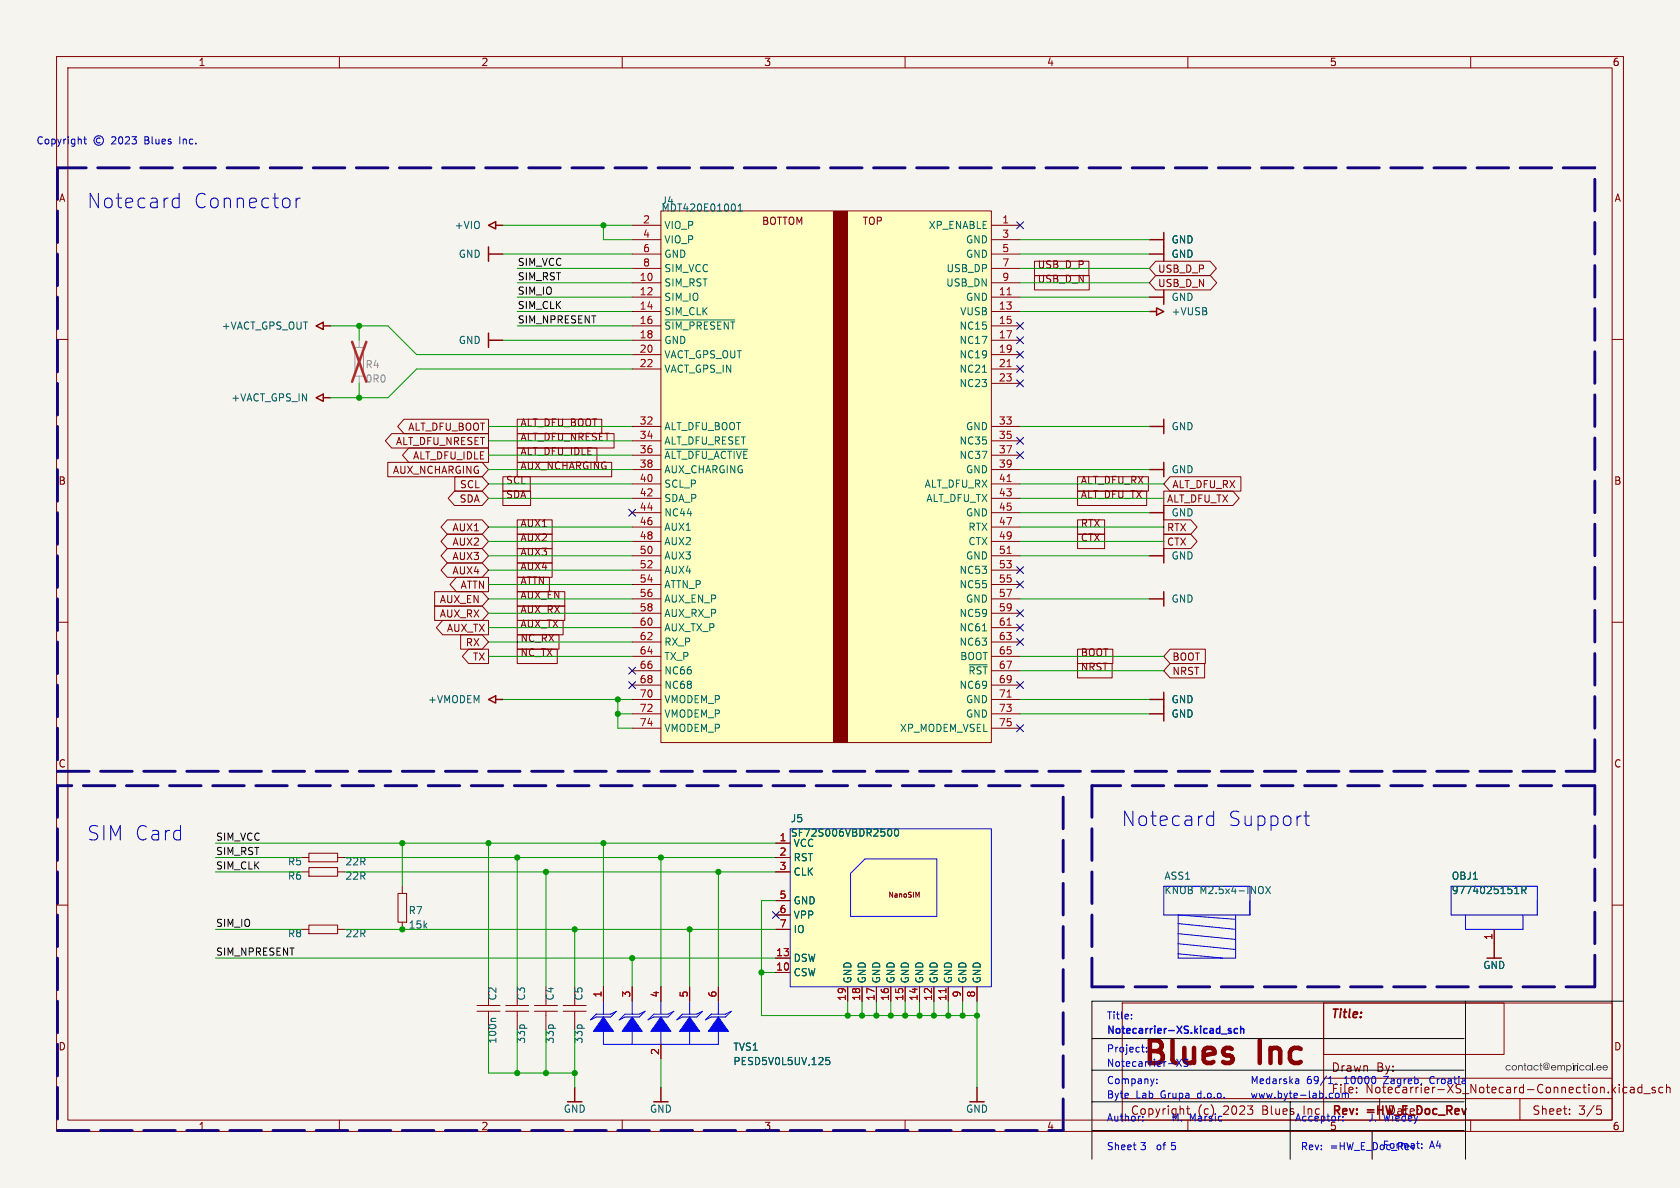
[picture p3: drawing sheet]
<svg xmlns="http://www.w3.org/2000/svg" width="297mm" height="210mm" viewBox="0 0 297 210" stroke-linecap="round" stroke-linejoin="round" font-family="sans-serif">
<path d="M0 0h297v210h-297z" fill="#f5f4ef" stroke="#f5f4ef" stroke-width=".18"/>
<g fill="none" stroke="#840000" stroke-width=".18">
<path d="M10 10h277v190h-277zM12 12h273v186h-273zM60 10v2M110 10v2M160 10v2M210 10v2M260 10v2M10 60h2M285 60h2M10 110h2M285 110h2M10 160h2"/>
<path d="M198.4 177.3h86.6v20.7h-86.6zM285 160h2M60 198v2M110 198v2M160 198v2M198.4 194.2h86.6M210 198v2M239.8 192.3v.1M239.8 193.1v.1M239.9 192.3l-.1 .1M260 198v2M277.5 196.9v.1"/>
<path d="M277.5 196.1v.1M282.3 195.5h.7M282.5 196.1h.3l.3 .3-.1 .5-.5 .1M287.6 192.3l-.4-.1-.3 .3v.4l.1 .2h.6M288.3 192.3h.5l.1 .9M288.9 192.6h-.5a.29 .29 0 0 0-.2 .3 .29 .29 0 0 0 .2 .3l.5-.1M290.3 192.3l-.5-.1-.3 .3v.4l.2 .2h.6M290.3 191.7v1.5M290.6 193.3h1.2M292.6 192.3l-.3-.1-.3 .2 .1 .2 .5 .2v.3h-.6M294 192.3l-.5-.1-.2 .3v.4l.1 .2h.6M294.6 192.3l.2-.1 .4 .1 .1 .9"/>
<path d="M294.6 191.7v1.5"/>
</g>
<g fill="#281c2d">
<path d="M282.3 188.4l.5-.1 .3 .3 .1 .2h-.8l.1 .3 .6-.2a.48 .48 0 0 1-.6 .3 .48 .48 0 0 1-.3-.6h.8l-.3-.2-.5 .2z"/>
<path d="M283.4 188.4l.5-.1 .3 .3v.2h-.8l.2 .3 .6-.2a.48 .48 0 0 1-.6 .3 .48 .48 0 0 1-.3-.6h.8l-.3-.2-.5 .2z"/>
</g>
<g fill="none" stroke="#840000" stroke-width=".18">
<path d="M53.3 154.1h1.3M53.3 151.6h1.3M54.6 153.4h5.1v1.5h-5.1zM54.6 150.8h5.1v1.5h-5.1zM59.7 154.1h1.3M59.7 151.6h1.3M99.6 178.8h4M99.6 177.7h4M101.6 177v.7M101.6 178.8v3.3M234 177.3h31.9v9.1h-31.9zM234 177.3v20.7"/>
<path d="M209.8 196h.5M210 195.5v1.3M234 190.6h51M243.9 194.2v3.8M268.7 194.2v3.8"/>
</g>
<path d="M100.3 194.8h2.6M101.6 192.2v2.6M115.6 194.8h2.5M116.8 192.2v2.6M171.4 194.8h2.6M172.7 192.2v2.6" fill="none" stroke="#840000" stroke-width=".25"/>
<g fill="#00f">
<path d="M106.7 179.8l1.8 2.5h-3.6z"/>
<path d="M111.8 179.8l1.7 2.5h-3.5z"/>
<path d="M116.8 179.8l1.8 2.5h-3.5z"/>
<path d="M121.9 179.8l1.8 2.5h-3.6z"/>
<path d="M127 179.8l1.8 2.5h-3.6z"/>
</g>
<g fill="none" stroke="#000bff" stroke-width=".18">
<path d="M205.7 156.7h15.3v5h-15.3zM256.5 156.7h15.3v5h-15.3zM106.7 179.8l1.8 2.5h-3.6zM106.7 177v2.3M111.8 179.8l1.7 2.5h-3.5zM111.8 177v2.3M116.8 179.8l1.8 2.5h-3.5zM116.8 177v2.3M121.9 179.8l1.8 2.5h-3.6zM121.9 177v2.3M127 179.8l1.8 2.5h-3.6zM127 177v2.3"/>
<path d="M208.3 168.6l7.9 .8M208.3 166.8l10.1 1M208.3 165l10.1 1.1M208.3 163.3l10.1 1M218.4 161.7v7.7h-10.1v-7.7l10.1 .8M259.1 161.7v2.6h10.1v-2.6M104.4 180.3l1-1h2.5l1.1-.5-1.1 1h-2.5zM106.7 182.1v2.5h20.3v-2.5M109.5 180.3l1-1h2.5l1-.5-1 1h-2.5zM111.8 182.1v2.5M114.6 180.3l1-1h2.5l1-.5-1 1h-2.5zM116.8 182.1v2.5"/>
<path d="M119.6 180.3l1-1h2.6l1-.5-1 1h-2.6zM121.9 182.1v2.5M124.7 180.3l1-1h2.6l1-.5-1 1h-2.6z"/>
</g>
<g fill="none" stroke="#840000" stroke-width=".18">
<path d="M84.3 178.8h4.1M84.3 177.7h4.1M86.4 177v.7M86.4 178.8v3.3M89.4 178.8h4.1M89.4 177.7h4.1M91.4 177v.7M91.4 178.8v3.3M94.5 178.8h4.1M94.5 177.7h4.1M96.5 177v.7M96.5 178.8v3.3"/>
<path d="M106.7 174.4v2.6M111.8 174.4v2.6M116.8 174.4v2.6M121.9 174.4v2.6M127 174.4v2.6M264.2 164.3v2.5M116.8 184.6v2.5"/>
</g>
<path d="M223.8 156.7l.8 1.3M224.6 156.7l-.8 1.3M267.8 158h.7M269 157.4l.7-.1 .1-.2-.1-.3-.7-.1v1.3M269.4 157.4l.4 .6M87.7 180h-.7l-.2 .2M146.6 186.9h-.6v.6l.2-.1 .4 .1 .1 .2-.1 .4-.1 .1-.5-.1" fill="none" stroke="#006464" stroke-width=".18"/>
<path d="M86.4 43.6v2.6M86.4 58.9v2.5M86.4 44.9h2.5M86.4 60.1h2.5M86.4 123.6l1.2-.6v1.3zM87.6 123.6h1.3M262.9 169.4h2.5M264.2 166.8v2.6" fill="none" stroke="#840000" stroke-width=".25"/>
<path d="M116.8 37.3h58.5v94h-58.5z" fill="#ffffc2"/>
<path d="M147.3 37.3h2.6v94h-2.6z" fill="#800000"/>
<path d="M116.8 37.3h58.5v94h-58.5z" fill="none" stroke="#800000" stroke-width=".18"/>
<g fill="none" stroke="#840000" stroke-width=".18">
<path d="M111.8 39.8h5M175.3 39.8h5M111.8 57.6h5M111.8 55.1h5M111.8 52.5h5M111.8 50h5M111.8 47.4h5M111.8 44.9h5M111.8 42.4h5M175.3 57.6h5M175.3 55.1h5M175.3 52.5h5"/>
<path d="M175.3 50h5M175.3 47.4h5M175.3 44.9h5M175.3 42.4h5M111.8 77.9h5M111.8 75.4h5M111.8 65.2h5M111.8 62.7h5M111.8 60.1h5M175.3 77.9h5M175.3 75.4h5M175.3 67.8h5"/>
<path d="M175.3 65.2h5M175.3 62.7h5M175.3 60.1h5M111.8 98.2h5M111.8 95.7h5M111.8 93.2h5M111.8 90.6h5M111.8 88.1h5M111.8 85.5h5M111.8 83h5M111.8 80.5h5M175.3 98.2h5"/>
<path d="M175.3 95.7h5M175.3 93.2h5M175.3 90.6h5M175.3 88.1h5M175.3 85.5h5M175.3 83h5M175.3 80.5h5M111.8 118.6h5M111.8 116h5M111.8 113.5h5M111.8 110.9h5M111.8 108.4h5"/>
<path d="M111.8 105.9h5M111.8 103.3h5M111.8 100.8h5M175.3 118.6h5M175.3 116h5M175.3 113.5h5M175.3 110.9h5M175.3 108.4h5M175.3 105.9h5M175.3 103.3h5M175.3 100.8h5M111.8 128.7h5"/>
<path d="M111.8 126.2h5M111.8 123.6h5M111.8 121.1h5M175.3 128.7h5M175.3 126.2h5M175.3 123.6h5M175.3 121.1h5"/>
</g>
<path d="M178 52.1h.8M178 64.8h.8M178 97.8h.8M178 85.1h.8M178 110.5h.8M178 123.2h.8" fill="none" stroke="#a90000" stroke-width=".18"/>
<path d="M130 36.3v.8M130.5 37.3h.7M130.5 36.4l.4-.3v1.2M117.6 56.6h12.3M117.6 79.4h14.6M173.7 65.8h.7M171.3 117.5h3.2M173.7 111.5h.7" fill="none" stroke="#006464" stroke-width=".18"/>
<path d="M86.4 39.8l1.2-.6v1.3zM87.6 39.8h1.3M55.9 57.6l1.2-.6v1.2zM57.1 57.6h1.3M55.9 70.3l1.2-.6v1.2zM57.1 70.3h1.3" fill="none" stroke="#840000" stroke-width=".25"/>
<path d="M62.7 61.4h1.6v5.1h-1.6zM63.5 60.1v1.3M63.5 66.5v1.3" fill="none" stroke="#9c9b98" stroke-width=".18"/>
<path d="M62.2 60.4l2.6 7.1M64.8 60.4l-2.6 7.1" fill="none" stroke="#e12e31" stroke-width=".46"/>
<path d="M139.7 146.5h35.6v27.9h-35.6z" fill="#ffffc2"/>
<path d="M139.7 146.5h35.6v27.9h-35.6zM150.4 154.4l2.5-2.6h12.7v10.2h-15.2z" fill="none" stroke="#000bff" stroke-width=".18"/>
<g fill="none" stroke="#840000" stroke-width=".18">
<path d="M182.9 46.2h9.6v2.5h-9.6zM182.9 48.7h9.7v2.6h-9.7zM204.3 46.2h9.6l1.1 1.2-1.1 1.3h-9.6l-1.1-1.3zM204.3 48.7h9.7l1.1 1.3-1.1 1.3h-9.7l-1.1-1.3zM69.2 76.7h17.2v2.5h-17.2l-1.1-1.3zM71.4 74.1h15v2.6h-15l-1.1-1.3zM72.3 79.2h14.1v2.5h-14.1l-1.1-1.2zM91.4 79.2h14.1v2.5h-14.1zM91.4 76.7h17.2v2.5h-17.2zM91.4 74.1h15v2.6h-15zM68.6 81.7h16.6l1.2 1.3-1.2 1.3h-16.6zM79.1 91.9h6.1l1.2 1.3-1.2 1.2h-6.1l-1.1-1.2z"/>
<path d="M79.1 99.5h6.1l1.2 1.3-1.2 1.3h-6.1l-1.1-1.3zM79.1 97h6.1l1.2 1.2-1.2 1.3h-6.1l-1.1-1.3zM79.1 94.4h6.1l1.2 1.3-1.2 1.3h-6.1l-1.1-1.3zM80.3 86.8h4.9l1.2 1.3-1.2 1.3h-4.9l-1.1-1.3zM80.4 84.3h4.8l1.2 1.2-1.2 1.3h-4.8zM88.9 86.8h4.9v2.6h-4.9zM88.9 84.3h4.8v2.5h-4.8zM91.4 94.4h6.2v2.6h-6.2zM91.4 91.9h6.2v2.5h-6.2zM91.4 81.7h16.7v2.6h-16.7zM91.4 97h6.2v2.5h-6.2zM91.4 99.5h6.2v2.6h-6.2z"/>
<path d="M190.5 91.9h4.8v2.5h-4.8zM190.5 86.8h12.2v2.6h-12.2zM190.5 94.4h4.8v2.6h-4.8zM190.5 84.3h12.5v2.5h-12.5zM205.7 94.4h4.8l1.1 1.3-1.1 1.3h-4.8zM205.7 86.8h12.3l1.1 1.3-1.1 1.3h-12.3zM205.7 91.9h4.8l1.1 1.3-1.1 1.2h-4.8zM206.9 84.3h12.5v2.5h-12.5l-1.2-1.3zM76.8 104.6h8.4l1.2 1.3-1.2 1.2h-8.4zM76.8 107.1h8.4l1.2 1.3-1.2 1.3h-8.4zM78.3 109.7h8.1v2.5h-8.1l-1.2-1.3zM80.7 102.1h5.7v2.5h-5.7l-1.1-1.3z"/>
<path d="M81.4 112.2h3.8l1.2 1.3-1.2 1.3h-3.8zM82.8 114.8h3.6v2.5h-3.6l-1.1-1.3zM91.4 104.6h8.4v2.5h-8.4zM91.4 102.1h5.7v2.5h-5.7zM91.4 114.8h7.1v2.5h-7.1zM91.4 112.2h7.4v2.6h-7.4zM91.4 109.7h8.1v2.5h-8.1zM91.4 107.1h8.4v2.6h-8.4zM190.5 114.8h6.2v2.5h-6.2zM190.5 117.3h6.1v2.5h-6.1zM206.9 114.8h6.2v2.5h-6.2l-1.2-1.3zM206.9 117.3h6.1v2.5h-6.1l-1.2-1.2z"/>
<path d="M70.4 157.9h1.5v5.1h-1.5zM71.1 156.7v1.2M137.2 159.2h2.5M137.2 154.1h2.5M137.2 151.6h2.5M137.2 149h2.5M162.2 158.4l.3-.7v.9M53.3 164.3h1.3M54.6 163.5h5.1v1.5h-5.1zM59.7 164.3h1.3M71.1 163v1.3M106.7 174.4v2.6"/>
<path d="M111.8 174.4v2.6M116.8 174.4v2.6M121.9 174.4v2.6M127 174.4v2.6M137.2 171.9h2.5M137.2 169.4h2.5M137.2 164.3h2.5M137.2 161.7h2.5M149.9 174.4v2.6M152.4 174.4v2.6M154.9 174.4v2.6M157.5 174.4v2.6"/>
<path d="M160 174.4v2.6M162.6 174.4v2.6M165.1 174.4v2.6M167.6 174.4v2.6M170.2 174.4v2.6M172.7 174.4v2.6M264.2 164.3v2.5M116.8 184.6v2.5"/>
</g>
<path d="M167.2 174.7v.8" fill="none" stroke="#a90000" stroke-width=".18"/>
<path d="M157.3 146.5a.79 .79 0 0 1 0 1.3M158.3 146.7l.1-.2a.68 .68 0 0 1 .5 .7 .68 .68 0 0 1-.5 .6l-.1-.1-.2-.4zM267.8 158h.7M269 157.4l.7-.1 .1-.2-.1-.3-.7-.1v1.3M269.4 157.4l.4 .6M146.6 186.9h-.6v.6l.2-.1 .4 .1 .1 .2-.1 .4-.1 .1-.5-.1" fill="none" stroke="#006464" stroke-width=".18"/>
<g fill="none" stroke="#840000" stroke-width=".25">
<path d="M203.2 42.4h2.5M203.2 44.9h2.5M203.2 52.5h2.5M203.2 55.1h1.3M204.5 54.4l1.2 .7-1.2 .6zM205.7 41.1v5.1M205.7 51.3v2.5M203.2 75.4h2.5M205.7 74.1v2.6M203.2 98.2h2.5M203.2 90.6h2.5M203.2 83h2.5"/>
<path d="M205.7 81.7v2.6M205.7 89.4v2.5M205.7 97v2.5M203.2 105.9h2.5M205.7 104.6v2.5M203.2 126.2h2.5M203.2 123.6h2.5M205.7 122.4v5.1"/>
</g>
<path d="M259.1 177v27.9M287 177h-94v27.9M193 189.2h65.8M193 199.8h65.8M193 194.8h65.8M193 183.6h65.8M228.1 194.8v10.1M242.6 199.8v5.1" fill="none" stroke="#000" stroke-width=".18"/>
<path d="M10.2 29.7v106.6M281.9 29.7h-271.7M10.2 138.9v60.9M10.2 136.3h271.7M188 138.9h-177.8M193 138.9v35.5M281.9 136.3v-106.6M281.9 138.9h-88.9M193 174.4h88.9M281.9 174.4v-35.5M10.2 199.8h177.8M188 199.8v-60.9" fill="none" stroke="#11037f" stroke-width=".51" stroke-dasharray="5.6 2"/>
<g fill="none" stroke="#009600" stroke-width=".18">
<path d="M88.9 39.8h22.9M106.7 39.8v2.6h5.1M58.4 57.6h10.2l5.1 5.1h38.1M63.5 57.6v2.5M88.9 44.9h22.9M91.4 57.6h20.4M91.4 47.4h20.4M91.4 55.1h20.4M91.4 50h20.4M91.4 52.5h20.4M180.3 47.4h22.9M180.3 42.4h22.9"/>
<path d="M180.3 44.9h22.9M180.3 55.1h22.9M180.3 50h22.9M180.3 52.5h22.9M63.5 67.8v2.5M86.4 75.4h25.4M86.4 77.9h25.4M88.9 60.1h22.9M111.8 65.2h-38.1l-5.1 5.1h-10.2M180.3 75.4h22.9M86.4 95.7h25.4M86.4 85.5h25.4"/>
<path d="M86.4 98.2h25.4M86.4 93.2h25.4M86.4 88.1h25.4M86.4 83h25.4M86.4 80.5h25.4M180.3 95.7h25.4M180.3 85.5h25.4M180.3 98.2h22.9M180.3 93.2h25.4M180.3 88.1h25.4M180.3 83h22.9M180.3 90.6h22.9"/>
<path d="M86.4 100.8h25.4M86.4 103.3h25.4M86.4 105.9h25.4M86.4 113.5h25.4M86.4 116h25.4M86.4 108.4h25.4M86.4 110.9h25.4M180.3 105.9h22.9M180.3 116h25.4M180.3 118.6h25.4M88.9 123.6h22.9M109.2 123.6v5.1h2.6"/>
<path d="M109.2 126.2h2.6M180.3 123.6h22.9M180.3 126.2h22.9M38.1 154.1h15.2M38.1 151.6h15.2M38.1 149h99.1M61 154.1h76.2M61 151.6h76.2M71.1 149v7.7M86.4 149v25.4M91.4 151.6v22.8M96.5 154.1v20.3"/>
<path d="M106.7 149v25.4M116.8 151.6v22.8M127 154.1v20.3M137.2 159.2h-2.6v20.3h38.1M38.1 164.3h15.2M38.1 169.4h99.1M61 164.3h76.2M101.6 164.3v10.1M111.8 169.4v5M121.9 164.3v10.1M134.6 171.9h2.6M149.9 177v2.5"/>
<path d="M152.4 177v2.5M154.9 177v2.5M157.5 177v2.5M160 177v2.5M162.6 177v2.5M165.1 177v2.5M167.6 177v2.5M170.2 177v2.5M172.7 177v15.2M86.4 182.1v7.6h15.2M91.4 182.1v7.6M96.5 182.1v7.6"/>
<path d="M101.6 182.1v10.1M116.8 187.1v5.1"/>
</g>
<g fill="none" stroke="#000084" stroke-width=".18">
<path d="M179.7 39.2l1.2 1.2M180.9 39.2l-1.2 1.2M179.7 59.5l1.2 1.3M179.7 57l1.2 1.2M180.9 59.5l-1.2 1.3M180.9 57l-1.2 1.2M179.7 64.6l1.2 1.2M179.7 62.1l1.2 1.2M179.7 67.2l1.2 1.2M179.7 79.9l1.2 1.2M179.7 77.3l1.2 1.2M180.9 64.6l-1.2 1.2"/>
<path d="M180.9 62.1l-1.2 1.2M180.9 67.2l-1.2 1.2M180.9 79.9l-1.2 1.2M180.9 77.3l-1.2 1.2M111.2 90l1.2 1.2M112.4 90l-1.2 1.2M111.2 118l1.2 1.2M112.4 118l-1.2 1.2M179.7 107.8l1.2 1.2M179.7 100.2l1.2 1.2M179.7 102.7l1.2 1.2M179.7 110.3l1.2 1.3"/>
<path d="M179.7 112.9l1.2 1.2M180.9 107.8l-1.2 1.2M180.9 100.2l-1.2 1.2M180.9 102.7l-1.2 1.2M180.9 110.3l-1.2 1.3M180.9 112.9l-1.2 1.2M111.2 120.5l1.2 1.2M112.4 120.5l-1.2 1.2M179.7 128.1l1.2 1.2M179.7 120.5l1.2 1.2M180.9 128.1l-1.2 1.2M180.9 120.5l-1.2 1.2"/>
<path d="M136.6 161.1l1.2 1.3M137.8 161.1l-1.2 1.3"/>
</g>
<g fill="none" stroke="#0000c2" stroke-width=".18">
<path d="M14.8 24.6h.5M15 24.2v1.1l.3 .1M17.7 24.5a.44 .44 0 0 0-.7 .3 .44 .44 0 0 0 .7 .4M19.8 24.3l.4-.1 .3 .3-.8 .9h.8M21.1 24.2h.2a.68 .68 0 0 1 .4 .6 .68 .68 0 0 1-.4 .6 .84 .84 0 0 1-.2-1.2zM22.2 24.3l.5-.1 .2 .3-.8 .9h.8M23.3 24.2h.8l-.4 .5 .3 .1v.5l-.1 .1-.6-.1M30.6 36.5l.3 .2 .8-.1M31.7 34.2v2.5M31.7 35.1l-.8-.1-.3 .3M52.4 35v1.7M53.1 35a.65 .65 0 0 0-.7 .5"/>
<path d="M213.5 145.7l.3 .2 .7-.1M214.5 143.4v2.5M214.5 144.4l-.7-.2-.3 .3M230.5 144.2h1M230.9 143.4v2.2l.1 .2 .5 .1M200 179.3v.2M200 180v.1M204.5 191.4v.2M229.6 190.9v.7M229.6 191.5l-.4 .1M243.2 190.8v.5M250.4 202.1h.5"/>
<path d="M250.8 203h.1M251.3 202.9v.1M251.3 202.2v.1"/>
<circle cx="17.5" cy="24.8" r=".85"/>
</g>
<path d="M217.3 182.2l.3 .1 .1 .2-.2 .2h-.2M217.3 181.8l.3 .1M218.8 181.9l-.4-.1-.2 .3 .1 .5h.5M219.3 181.9l.2-.1 .3 .1 .1 .8M219.3 181.4v1.3" fill="none" stroke="#0000c2" stroke-width=".25"/>
<g fill="#009600" stroke="#009600" stroke-width=".18">
<circle cx="165.1" cy="179.5" r=".46"/>
<circle cx="152.4" cy="179.5" r=".46"/>
<circle cx="149.9" cy="179.5" r=".46"/>
<circle cx="154.9" cy="179.5" r=".46"/>
<circle cx="157.5" cy="179.5" r=".46"/>
<circle cx="160" cy="179.5" r=".46"/>
<circle cx="162.6" cy="179.5" r=".46"/>
<circle cx="63.5" cy="57.6" r=".46"/>
<circle cx="106.7" cy="39.8" r=".46"/>
<circle cx="63.5" cy="70.3" r=".46"/>
<circle cx="109.2" cy="126.2" r=".46"/>
<circle cx="106.7" cy="149" r=".46"/>
<circle cx="96.5" cy="154.1" r=".46"/>
<circle cx="116.8" cy="151.6" r=".46"/>
<circle cx="111.8" cy="169.4" r=".46"/>
<circle cx="101.6" cy="189.7" r=".46"/>
<circle cx="101.6" cy="164.3" r=".46"/>
<circle cx="96.5" cy="189.7" r=".46"/>
<circle cx="91.4" cy="189.7" r=".46"/>
<circle cx="91.4" cy="151.6" r=".46"/>
<circle cx="86.4" cy="149" r=".46"/>
<circle cx="71.1" cy="164.3" r=".46"/>
<circle cx="71.1" cy="149" r=".46"/>
<circle cx="109.2" cy="123.6" r=".46"/>
<circle cx="167.6" cy="179.5" r=".46"/>
<circle cx="170.2" cy="179.5" r=".46"/>
<circle cx="121.9" cy="164.3" r=".46"/>
<circle cx="134.6" cy="171.9" r=".46"/>
<circle cx="127" cy="154.1" r=".46"/>
<circle cx="172.7" cy="179.5" r=".46"/>
</g>
<g font-size="5.6" fill="#0000c2">
<text x="201.8" y="189.3">Blues</text>
<text x="222.8" y="189.3">Inc</text>
</g>
<g font-size="3.5" fill="#0000c2">
<text x="15.2" y="37">Notecard</text>
<text x="34.1" y="37">Connector</text>
<text x="15.2" y="148.8">SIM Card</text>
<text x="198.1" y="146.3">Notecard</text>
<text x="216.9" y="146.3">Support</text>
</g>
<g font-size="2.1" fill="#840000">
<text x="235.2" y="180.4">Title:</text>
<text x="235.3" y="189.7">Drawn</text>
<text x="216.3" y="197.3">2023</text>
<text x="223.3" y="197.3">Blues</text>
<text x="241.4" y="193.5">Notecarrier-XS_Notecard-Connection.kicad_sch</text>
<text x="241.8" y="197.5">=HW_E_Doc_Rev</text>
<text x="270.8" y="197.3">Sheet:</text>
<text x="279" y="197.3">3/5</text>
</g>
<g font-size="2.1" fill="#0000c2">
<text x="243.3" y="189.7">By:</text>
<text x="199.8" y="197.3">Copyright</text>
<text x="211.7" y="197.3">(c)</text>
<text x="230.7" y="197.3">Inc</text>
<text x="235.3" y="193.5">File:</text>
<text x="235.4" y="197.5">Rev:</text>
<text x="245.2" y="197.3">Date:</text>
</g>
<g font-size="1.8" fill="#840000">
<text x="35" y="11.9">1</text>
<text x="85" y="11.9">2</text>
<text x="135" y="11.9">3</text>
<text x="185" y="11.9">4</text>
<text x="235" y="11.9">5</text>
<text x="285" y="11.9">6</text>
<text x="10.3" y="35.9">A</text>
<text x="285.3" y="35.9">A</text>
<text x="134.6" y="39.8">BOTTOM</text>
<text x="152.4" y="39.8">TOP</text>
<text x="183.4" y="47.5">USB_D_P</text>
<text x="183.4" y="50.1">USB_D_N</text>
<text x="204.6" y="48.4">USB_D_P</text>
<text x="204.6" y="50.9">USB_D_N</text>
<text x="72.1" y="76.3">ALT_DFU_BOOT</text>
<text x="91.9" y="75.5">ALT_DFU_BOOT</text>
<text x="69.4" y="84">AUX_NCHARGING</text>
<text x="69.9" y="78.9">ALT_DFU_NRESET</text>
<text x="72.9" y="81.4">ALT_DFU_IDLE</text>
<text x="91.9" y="83.1">AUX_NCHARGING</text>
<text x="91.9" y="80.6">ALT_DFU_IDLE</text>
<text x="91.9" y="78">ALT_DFU_NRESET</text>
<text x="10.3" y="85.9">B</text>
<text x="81.2" y="89">SDA</text>
<text x="81.2" y="86.5">SCL</text>
<text x="89.4" y="88.2">SDA</text>
<text x="89.4" y="85.6">SCL</text>
<text x="191" y="88.2">ALT_DFU_TX</text>
<text x="191" y="85.6">ALT_DFU_RX</text>
<text x="206.2" y="89">ALT_DFU_TX</text>
<text x="207.2" y="86.5">ALT_DFU_RX</text>
<text x="285.3" y="85.9">B</text>
<text x="79.9" y="94.1">AUX1</text>
<text x="91.9" y="95.8">AUX2</text>
<text x="91.9" y="93.3">AUX1</text>
<text x="191" y="93.3">RTX</text>
<text x="191" y="95.8">CTX</text>
<text x="206.2" y="94.1">RTX</text>
<text x="79.9" y="101.7">AUX4</text>
<text x="79.9" y="99.2">AUX3</text>
<text x="79.9" y="96.7">AUX2</text>
<text x="91.9" y="98.3">AUX3</text>
<text x="91.9" y="100.9">AUX4</text>
<text x="206.2" y="96.7">CTX</text>
<text x="77.7" y="106.8">AUX_EN</text>
<text x="81.3" y="104.3">ATTN</text>
<text x="91.9" y="106">AUX_EN</text>
<text x="91.9" y="103.4">ATTN</text>
<text x="77.7" y="109.4">AUX_RX</text>
<text x="78.9" y="111.9">AUX_TX</text>
<text x="91.9" y="113.6">NC_RX</text>
<text x="91.9" y="111">AUX_TX</text>
<text x="91.9" y="108.5">AUX_RX</text>
<text x="82.2" y="114.4">RX</text>
<text x="83.5" y="117">TX</text>
<text x="91.9" y="116.1">NC_TX</text>
<text x="191" y="116.1">BOOT</text>
<text x="191" y="118.7">NRST</text>
<text x="207.2" y="117">BOOT</text>
<text x="207.2" y="119.5">NRST</text>
<text x="10.3" y="135.9">C</text>
<text x="285.3" y="135.9">C</text>
<text x="10.3" y="185.9">D</text>
<text x="285.3" y="185.9">D</text>
<text x="35" y="200">1</text>
<text x="85" y="200">2</text>
<text x="135" y="200">3</text>
<text x="185" y="200">4</text>
<text x="285" y="200">6</text>
</g>
<g font-size="1.8" fill="#0000c2">
<text x="6.3" y="25.6">Copyright</text>
<text x="25.8" y="25.6">Blues</text>
<text x="32.2" y="25.6">Inc.</text>
<text x="195.6" y="182.8">Notecarrier-XS.kicad_sch</text>
<text x="195.6" y="180.3">Title:</text>
<text x="195.6" y="188.7">Notecarrier-XS</text>
<text x="195.6" y="191.7">Company:</text>
<text x="195.6" y="186.1">Project:</text>
<text x="221" y="191.7">Medarska</text>
<text x="231" y="191.7">69/1,</text>
<text x="237.7" y="191.7">10000</text>
<text x="244.9" y="191.7">Zagreb,</text>
<text x="253.2" y="191.7">Croatia</text>
<text x="195.6" y="194.3">Byte</text>
<text x="200.8" y="194.3">Lab</text>
<text x="205.3" y="194.3">Grupa</text>
<text x="212" y="194.3">d.o.o.</text>
<text x="221" y="194.3">www.byte-lab.com</text>
<text x="195.6" y="198.3">Author:</text>
<text x="195.6" y="203.4">Sheet 3</text>
<text x="204.2" y="203.4">of 5</text>
<text x="207" y="198.3">M.</text>
<text x="210.2" y="198.3">Marsic</text>
<text x="228.9" y="198.3">Acceptor:</text>
<text x="229.9" y="203.4">Rev:</text>
<text x="234.9" y="203.4">=HW_E_Doc_Rev</text>
<text x="235" y="200">5</text>
<text x="241.8" y="198.3">J.</text>
<text x="244.3" y="203.2">Format:</text>
<text x="244.6" y="198.3">Wiedey</text>
<text x="252.7" y="203.2">A4</text>
</g>
<g font-size="1.8" fill="#006464">
<text x="80.3" y="40.7">+VIO</text>
<text x="116.8" y="36.3">J4</text>
<text x="116.8" y="37.6">MDT420E01001</text>
<text x="117.3" y="40.7">VIO_P</text>
<text x="164.1" y="40.7">XP_ENABLE</text>
<text x="81" y="45.8">GND</text>
<text x="117.3" y="45.8">GND</text>
<text x="117.3" y="43.2">VIO_P</text>
<text x="170.7" y="45.8">GND</text>
<text x="170.7" y="43.2">GND</text>
<text x="207" y="43.2">GND</text>
<text x="207" y="45.8">GND</text>
<text x="117.3" y="53.4">SIM_IO</text>
<text x="117.3" y="50.9">SIM_RST</text>
<text x="117.3" y="48.3">SIM_VCC</text>
<text x="167.2" y="50.9">USB_DN</text>
<text x="167.2" y="48.3">USB_DP</text>
<text x="170.7" y="53.4">GND</text>
<text x="207" y="53.4">GND</text>
<text x="39.1" y="58.5">+VACT_GPS_OUT</text>
<text x="117.3" y="58.5">~{SIM_PRESENT}</text>
<text x="117.3" y="55.9">SIM_CLK</text>
<text x="169.5" y="58.5">NC15</text>
<text x="169.7" y="55.9">VUSB</text>
<text x="207" y="55.9">+VUSB</text>
<text x="81" y="61">GND</text>
<text x="117.3" y="63.6">VACT_GPS_OUT</text>
<text x="117.3" y="61">GND</text>
<text x="169.5" y="63.6">NC19</text>
<text x="169.5" y="61">NC17</text>
<text x="40.8" y="71.2">+VACT_GPS_IN</text>
<text x="117.3" y="66.1">VACT_GPS_IN</text>
<text x="169.5" y="68.6">NC23</text>
<text x="169.5" y="66.1">NC21</text>
<text x="117.3" y="76.3">ALT_DFU_BOOT</text>
<text x="170.7" y="76.3">GND</text>
<text x="207" y="76.3">GND</text>
<text x="117.3" y="83.9">AUX_CHARGING</text>
<text x="117.3" y="81.3">~{ALT_DFU_ACTIVE}</text>
<text x="117.3" y="78.8">ALT_DFU_RESET</text>
<text x="169.5" y="81.3">NC37</text>
<text x="169.5" y="78.8">NC35</text>
<text x="170.7" y="83.9">GND</text>
<text x="207" y="83.9">GND</text>
<text x="117.3" y="89">SDA_P</text>
<text x="117.3" y="86.4">SCL_P</text>
<text x="163.4" y="86.4">ALT_DFU_RX</text>
<text x="163.7" y="89">ALT_DFU_TX</text>
<text x="117.3" y="94">AUX1</text>
<text x="117.3" y="91.5">NC44</text>
<text x="170.7" y="91.5">GND</text>
<text x="171.1" y="94">RTX</text>
<text x="207" y="91.5">GND</text>
<text x="117.3" y="101.7">AUX4</text>
<text x="117.3" y="99.1">AUX3</text>
<text x="117.3" y="96.6">AUX2</text>
<text x="169.5" y="101.7">NC53</text>
<text x="170.7" y="99.1">GND</text>
<text x="171.1" y="96.6">CTX</text>
<text x="207" y="99.1">GND</text>
<text x="117.3" y="106.7">AUX_EN_P</text>
<text x="117.3" y="104.2">ATTN_P</text>
<text x="169.5" y="104.2">NC55</text>
<text x="170.7" y="106.7">GND</text>
<text x="207" y="106.7">GND</text>
<text x="117.3" y="111.8">AUX_TX_P</text>
<text x="117.3" y="109.3">AUX_RX_P</text>
<text x="169.5" y="111.8">NC61</text>
<text x="169.5" y="109.3">NC59</text>
<text x="117.3" y="119.4">NC66</text>
<text x="117.3" y="116.9">TX_P</text>
<text x="117.3" y="114.4">RX_P</text>
<text x="169.5" y="114.4">NC63</text>
<text x="169.7" y="116.9">BOOT</text>
<text x="171.1" y="119.4">~{RST}</text>
<text x="75.6" y="124.5">+VMODEM</text>
<text x="117.3" y="124.5">VMODEM_P</text>
<text x="117.3" y="122">NC68</text>
<text x="169.5" y="122">NC69</text>
<text x="170.7" y="124.5">GND</text>
<text x="207" y="124.5">GND</text>
<text x="117.3" y="129.6">VMODEM_P</text>
<text x="117.3" y="127.1">VMODEM_P</text>
<text x="159" y="129.6">XP_MODEM_VSEL</text>
<text x="170.7" y="127.1">GND</text>
<text x="207" y="127.1">GND</text>
<text x="139.7" y="145.6">J5</text>
<text x="139.7" y="148.1">SF72S006VBDR2500</text>
<text x="140.2" y="149.9">VCC</text>
<text x="50.8" y="155.7">R6</text>
<text x="50.8" y="153.2">R5</text>
<text x="61" y="155.7">22R</text>
<text x="61" y="153.2">22R</text>
<text x="140.2" y="155">CLK</text>
<text x="140.2" y="152.5">RST</text>
<text x="205.7" y="155.7">ASS1</text>
<text x="256.5" y="155.7">OBJ1</text>
<text x="72.1" y="161.8">R7</text>
<text x="140.2" y="160.1">GND</text>
<text x="205.7" y="158.3">KNOB</text>
<text x="212.1" y="158.3">M2.5x4-INOX</text>
<text x="256.5" y="158.3">9774025151R</text>
<text x="50.8" y="165.9">R8</text>
<text x="61" y="165.9">22R</text>
<text x="72.1" y="164.4">15k</text>
<text x="140.2" y="165.2">IO</text>
<text x="140.2" y="162.6">VPP</text>
<text x="140.2" y="172.8">CSW</text>
<text x="140.2" y="170.2">DSW</text>
<text x="150.7" y="173.9" transform="rotate(-90 150.7 173.9)">GND</text>
<text x="153.3" y="173.9" transform="rotate(-90 153.3 173.9)">GND</text>
<text x="155.8" y="173.9" transform="rotate(-90 155.8 173.9)">GND</text>
<text x="158.3" y="173.9" transform="rotate(-90 158.3 173.9)">GND</text>
<text x="160.9" y="173.9" transform="rotate(-90 160.9 173.9)">GND</text>
<text x="163.4" y="173.9" transform="rotate(-90 163.4 173.9)">GND</text>
<text x="166" y="173.9" transform="rotate(-90 166 173.9)">GND</text>
<text x="168.5" y="173.9" transform="rotate(-90 168.5 173.9)">GND</text>
<text x="171" y="173.9" transform="rotate(-90 171 173.9)">GND</text>
<text x="173.6" y="173.9" transform="rotate(-90 173.6 173.9)">GND</text>
<text x="262.1" y="171.5">GND</text>
<text x="87.9" y="177" transform="rotate(-90 87.9 177)">C2</text>
<text x="93" y="177" transform="rotate(-90 93 177)">C3</text>
<text x="98.1" y="177" transform="rotate(-90 98.1 177)">C4</text>
<text x="103.2" y="177" transform="rotate(-90 103.2 177)">C5</text>
<text x="87.9" y="184.6" transform="rotate(-90 87.9 184.6)">100n</text>
<text x="93" y="184.6" transform="rotate(-90 93 184.6)">33p</text>
<text x="98.1" y="184.6" transform="rotate(-90 98.1 184.6)">33p</text>
<text x="103.2" y="184.6" transform="rotate(-90 103.2 184.6)">33p</text>
<text x="129.5" y="185.9">TVS1</text>
<text x="129.5" y="188.5">PESD5V0L5UV,125</text>
<text x="99.6" y="196.9">GND</text>
<text x="114.8" y="196.9">GND</text>
<text x="170.7" y="196.9">GND</text>
</g>
<g font-size="1.8" fill="#a90000">
<text x="113.6" y="39.6">2</text>
<text x="177.1" y="39.6">1</text>
<text x="113.6" y="47.2">8</text>
<text x="113.6" y="44.7">6</text>
<text x="113.6" y="42.1">4</text>
<text x="177.1" y="47.2">7</text>
<text x="177.1" y="44.7">5</text>
<text x="177.1" y="42.1">3</text>
<text x="113" y="52.3">12</text>
<text x="113" y="49.7">10</text>
<text x="176.5" y="52.3">11</text>
<text x="177.1" y="49.7">9</text>
<text x="113" y="59.9">18</text>
<text x="113" y="57.4">16</text>
<text x="113" y="54.8">14</text>
<text x="176.5" y="59.9">17</text>
<text x="176.5" y="57.4">15</text>
<text x="176.5" y="54.8">13</text>
<text x="113" y="65">22</text>
<text x="113" y="62.4">20</text>
<text x="176.5" y="65">21</text>
<text x="176.5" y="62.4">19</text>
<text x="176.5" y="67.5">23</text>
<text x="113" y="77.7">34</text>
<text x="113" y="75.1">32</text>
<text x="176.5" y="77.7">35</text>
<text x="176.5" y="75.1">33</text>
<text x="113" y="82.8">38</text>
<text x="113" y="80.2">36</text>
<text x="176.5" y="82.8">39</text>
<text x="176.5" y="80.2">37</text>
<text x="113" y="87.8">42</text>
<text x="113" y="85.3">40</text>
<text x="176.5" y="87.8">43</text>
<text x="176.5" y="85.3">41</text>
<text x="113" y="95.5">48</text>
<text x="113" y="92.9">46</text>
<text x="113" y="90.4">44</text>
<text x="176.5" y="95.5">49</text>
<text x="176.5" y="92.9">47</text>
<text x="176.5" y="90.4">45</text>
<text x="113" y="100.5">52</text>
<text x="113" y="98">50</text>
<text x="176.5" y="100.5">53</text>
<text x="176.5" y="98">51</text>
<text x="113" y="105.6">56</text>
<text x="113" y="103.1">54</text>
<text x="176.5" y="105.6">57</text>
<text x="176.5" y="103.1">55</text>
<text x="113" y="113.2">62</text>
<text x="113" y="110.7">60</text>
<text x="113" y="108.2">58</text>
<text x="176.5" y="113.2">63</text>
<text x="176.5" y="110.7">61</text>
<text x="176.5" y="108.2">59</text>
<text x="113" y="118.3">66</text>
<text x="113" y="115.8">64</text>
<text x="176.5" y="118.3">67</text>
<text x="176.5" y="115.8">65</text>
<text x="113" y="125.9">72</text>
<text x="113" y="123.4">70</text>
<text x="113" y="120.9">68</text>
<text x="176.5" y="125.9">73</text>
<text x="176.5" y="123.4">71</text>
<text x="176.5" y="120.9">69</text>
<text x="113" y="128.5">74</text>
<text x="176.5" y="128.5">75</text>
<text x="137.7" y="148.8">1</text>
<text x="137.7" y="153.9">3</text>
<text x="137.7" y="151.3">2</text>
<text x="137.7" y="161.5">6</text>
<text x="137.7" y="159">5</text>
<text x="137.7" y="164">7</text>
<text x="263.9" y="166.3" transform="rotate(-90 263.9 166.3)">1</text>
<text x="137.1" y="171.7">10</text>
<text x="137.1" y="169.1">13</text>
<text x="106.4" y="176.4" transform="rotate(-90 106.4 176.4)">1</text>
<text x="111.5" y="176.4" transform="rotate(-90 111.5 176.4)">3</text>
<text x="116.6" y="176.4" transform="rotate(-90 116.6 176.4)">4</text>
<text x="121.7" y="176.4" transform="rotate(-90 121.7 176.4)">5</text>
<text x="126.7" y="176.4" transform="rotate(-90 126.7 176.4)">6</text>
<text x="149.6" y="177" transform="rotate(-90 149.6 177)">19</text>
<text x="152.1" y="177" transform="rotate(-90 152.1 177)">18</text>
<text x="154.7" y="177" transform="rotate(-90 154.7 177)">17</text>
<text x="157.2" y="177" transform="rotate(-90 157.2 177)">16</text>
<text x="159.8" y="177" transform="rotate(-90 159.8 177)">15</text>
<text x="162.3" y="177" transform="rotate(-90 162.3 177)">14</text>
<text x="164.8" y="177" transform="rotate(-90 164.8 177)">12</text>
<text x="167.4" y="177" transform="rotate(-90 167.4 177)">11</text>
<text x="169.9" y="176.4" transform="rotate(-90 169.9 176.4)">9</text>
<text x="172.5" y="176.4" transform="rotate(-90 172.5 176.4)">8</text>
<text x="116.6" y="186.6" transform="rotate(-90 116.6 186.6)">2</text>
</g>
<g font-size="1.8" fill="#0f0f0f">
<text x="91.4" y="47.1">SIM_VCC</text>
<text x="91.4" y="49.6">SIM_RST</text>
<text x="91.4" y="52.2">SIM_IO</text>
<text x="91.4" y="54.7">SIM_CLK</text>
<text x="91.4" y="57.3">SIM_NPRESENT</text>
<text x="38.1" y="148.7">SIM_VCC</text>
<text x="38.1" y="153.8">SIM_CLK</text>
<text x="38.1" y="151.2">SIM_RST</text>
<text x="38.1" y="163.9">SIM_IO</text>
<text x="38.1" y="169">SIM_NPRESENT</text>
</g>
<g font-size="1.8" fill="#939391">
<text x="64.5" y="65.3">R4</text>
<text x="64.5" y="67.8">0R0</text>
</g>
<text font-size="1.7" fill="#281c2d" x="266.1" y="189.7">contact@empirical.ee</text>
<text font-size="1.2" fill="#840000" x="156.9" y="159">NanoSIM</text>
</svg>
